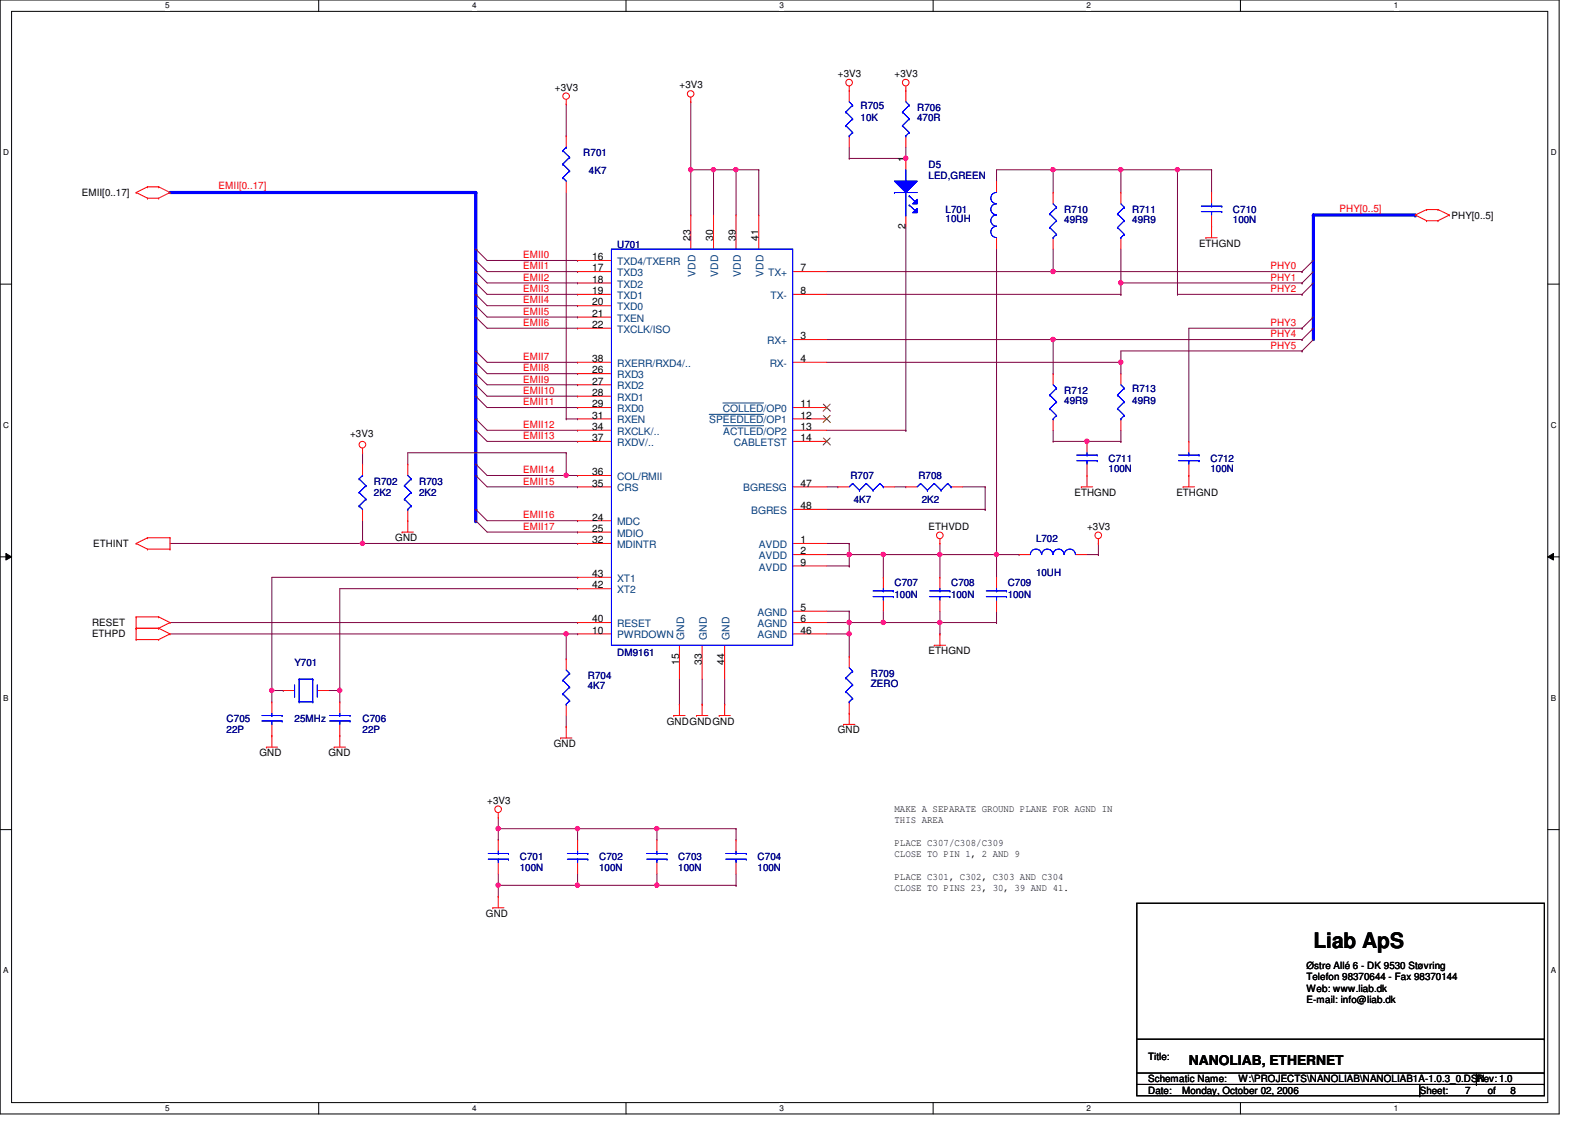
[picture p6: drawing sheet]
<svg xmlns="http://www.w3.org/2000/svg" width="297mm" height="210mm" viewBox="0 0 297 210" stroke-linecap="round" stroke-linejoin="round" font-family="sans-serif">
<path d="M0 0h290.4v207.5h-290.4zM2.2 2.1h286v203.3h-286z" fill="none" stroke="#000" stroke-width=".19"/>
<g fill="#fff">
<path d="M30.7 .2h.8v1.7h-.8z"/>
<path d="M30.7 205.6h.8v1.7h-.8z"/>
</g>
<path d="M59.3 0v2.1M59.3 205.4v2.1" fill="none" stroke="#000" stroke-width=".19"/>
<g fill="#fff">
<path d="M87.9 .2h.8v1.7h-.8z"/>
<path d="M87.9 205.6h.8v1.7h-.8z"/>
</g>
<path d="M116.6 0v2.1M116.6 205.4v2.1" fill="none" stroke="#000" stroke-width=".19"/>
<g fill="#fff">
<path d="M145.2 .2h.8v1.7h-.8z"/>
<path d="M145.2 205.6h.8v1.7h-.8z"/>
</g>
<path d="M173.8 0v2.1M173.8 205.4v2.1" fill="none" stroke="#000" stroke-width=".19"/>
<g fill="#fff">
<path d="M202.3 .2h.9v1.7h-.9z"/>
<path d="M202.3 205.6h.9v1.7h-.9z"/>
</g>
<path d="M231 0v2.1M231 205.4v2.1" fill="none" stroke="#000" stroke-width=".19"/>
<g fill="#fff">
<path d="M259.6 .2h.8v1.7h-.8z"/>
<path d="M259.6 205.6h.8v1.7h-.8z"/>
<path d="M.6 27.5h1v1.7h-1z"/>
<path d="M288.8 27.5h1.1v1.7h-1.1z"/>
<path d="M.6 78.3h1v1.7h-1z"/>
<path d="M288.8 78.3h1.1v1.7h-1.1z"/>
</g>
<path d="M0 52.9h2.2M288.2 52.9h2.2" fill="none" stroke="#000" stroke-width=".19"/>
<g fill="#fff">
<path d="M.6 129.1h1v1.7h-1z"/>
<path d="M288.8 129.1h1v1.7h-1z"/>
</g>
<path d="M0 103.7h2.2M1.1 103.1l1.1 .6-1.1 .6zM288.2 103.7l1.1-.6v1.2zM288.2 103.7h2.2" fill="none" stroke="#000" stroke-width=".19"/>
<path d="M1.1 103.1l1.1 .6-1.1 .6zM288.2 103.7l1.1-.6v1.2z" fill="#000"/>
<g fill="#fff">
<path d="M.6 179.9h1v1.7h-1z"/>
<path d="M288.8 179.9h1v1.7h-1z"/>
</g>
<path d="M0 154.5h2.2M288.2 154.5h2.2" fill="none" stroke="#000" stroke-width=".19"/>
<path d="M154 54.8h54.7M208.7 54.8h.1M63.3 109.6v19M63.3 128.6h.1" fill="none" stroke="#7f003f" stroke-width=".19"/>
<circle cx="63.3" cy="128.6" r=".4" fill="#f0f"/>
<circle cx="63.3" cy="128.6" r=".4" fill="none" stroke="#f0f" stroke-width=".19"/>
<path d="M90.7 56.9h16.9M107.6 56.9h.1M221.4 61.1v21.1M196.1 82.2h.1M196.1 80.1v2.1M221.4 82.2h.1M126.5 131.1h.1M126.5 126.5v4.6" fill="none" stroke="#7f003f" stroke-width=".19"/>
<path d="M88.6 86.4v2.2" fill="none" stroke="#00f" stroke-width=".59"/>
<circle cx="88.6" cy="88.6" r=".3" fill="#00f"/>
<path d="M88.6 59.1v6.3" fill="none" stroke="#00f" stroke-width=".59"/>
<circle cx="88.6" cy="65.4" r=".3" fill="#00f"/>
<g fill="none" stroke="#7f003f" stroke-width=".19">
<path d="M185.6 46.4v56.9M208.7 52.7h.1M208.7 46.4v6.3M208.7 69.6h.1M208.7 67.5v2.1M154 90.7h2M156 90.7h.1M196.1 82.2h6.3M202.4 82.2h.1M158.2 105.4h.1M158.2 103.3v2.1M185.6 103.3h.1"/>
<path d="M107.6 164.9h.1M107.6 162.8v2.1M122.3 164.9h14.8M137.1 164.9h.1"/>
</g>
<circle cx="202.4" cy="82.2" r=".4" fill="#f0f"/>
<circle cx="202.4" cy="82.2" r=".4" fill="none" stroke="#f0f" stroke-width=".19"/>
<path d="M154 116h4.2M158.2 116h.1" fill="none" stroke="#7f003f" stroke-width=".19"/>
<circle cx="158.1" cy="115.9" r=".4" fill="#f0f"/>
<circle cx="158.1" cy="115.9" r=".4" fill="none" stroke="#f0f" stroke-width=".19"/>
<path d="M90.7 59.1h16.9M107.6 59.1h.1M130.8 131.1h.1M130.8 126.5v4.6M135 131.1h.1M135 126.5v4.6" fill="none" stroke="#7f003f" stroke-width=".19"/>
<path d="M88.6 88.6v6.3" fill="none" stroke="#00f" stroke-width=".59"/>
<circle cx="88.6" cy="94.9" r=".3" fill="#00f"/>
<path d="M88.6 65.4v2.1" fill="none" stroke="#00f" stroke-width=".59"/>
<circle cx="88.6" cy="67.5" r=".3" fill="#00f"/>
<path d="M168.7 29.5h.1M168.7 27.4v2.1M158.2 103.3h6.3M164.5 103.3h.1" fill="none" stroke="#7f003f" stroke-width=".19"/>
<circle cx="168.7" cy="29.5" r=".4" fill="#f0f"/>
<circle cx="168.7" cy="29.5" r=".4" fill="none" stroke="#f0f" stroke-width=".19"/>
<path d="M166.6 90.7h2.1M168.7 90.7h.1M92.8 164.9h14.8M107.6 164.9h.1" fill="none" stroke="#7f003f" stroke-width=".19"/>
<circle cx="92.8" cy="164.9" r=".4" fill="#f0f"/>
<circle cx="92.8" cy="164.9" r=".4" fill="none" stroke="#f0f" stroke-width=".19"/>
<circle cx="107.5" cy="164.9" r=".4" fill="#f0f"/>
<circle cx="107.5" cy="164.9" r=".4" fill="none" stroke="#f0f" stroke-width=".19"/>
<path d="M208.7 67.5h.1M208.7 65.4v2.1M63.3 109.6h44.3M107.6 109.6h.1" fill="none" stroke="#7f003f" stroke-width=".19"/>
<path d="M88.6 46.4v2.1" fill="none" stroke="#00f" stroke-width=".59"/>
<circle cx="88.6" cy="48.5" r=".3" fill="#00f"/>
<path d="M158.2 29.5h.1M158.2 27.4v2.1M208.7 52.7h33.8M242.5 52.7h.1" fill="none" stroke="#7f003f" stroke-width=".19"/>
<circle cx="208.7" cy="52.7" r=".4" fill="#f0f"/>
<circle cx="208.7" cy="52.7" r=".4" fill="none" stroke="#f0f" stroke-width=".19"/>
<path d="M88.6 35.9v10.5" fill="none" stroke="#00f" stroke-width=".59"/>
<circle cx="88.6" cy="46.4" r=".3" fill="#00f"/>
<path d="M158.2 118.1h.1M158.2 116v2.1" fill="none" stroke="#7f003f" stroke-width=".19"/>
<circle cx="158.1" cy="118" r=".4" fill="#f0f"/>
<circle cx="158.1" cy="118" r=".4" fill="none" stroke="#f0f" stroke-width=".19"/>
<path d="M31.7 116h75.9M107.6 116h.1M154 113.8h4.2M158.2 113.8h.1M137.1 164.9h.1M137.1 162.8v2.1" fill="none" stroke="#7f003f" stroke-width=".19"/>
<path d="M88.6 94.9v2.1" fill="none" stroke="#00f" stroke-width=".59"/>
<circle cx="88.6" cy="97" r=".3" fill="#00f"/>
<path d="M88.6 67.5v2.1" fill="none" stroke="#00f" stroke-width=".59"/>
<circle cx="88.6" cy="69.6" r=".3" fill="#00f"/>
<path d="M164.5 107.5h.1M164.5 103.3v4.2M61.2 128.6h2.1M63.3 128.6h.1" fill="none" stroke="#7f003f" stroke-width=".19"/>
<circle cx="164.5" cy="103.3" r=".4" fill="#f0f"/>
<circle cx="164.5" cy="103.3" r=".4" fill="none" stroke="#f0f" stroke-width=".19"/>
<path d="M105.4 35.9v42.1M105.4 78h.1M154 94.9h29.5M183.5 94.9h.1" fill="none" stroke="#7f003f" stroke-width=".19"/>
<path d="M88.6 48.5v2.1" fill="none" stroke="#00f" stroke-width=".59"/>
<circle cx="88.6" cy="50.6" r=".3" fill="#00f"/>
<path d="M158.2 29.5h10.5M168.7 29.5h.1M90.7 61.1h16.9M107.6 61.1h.1M90.7 88.6h14.7M105.4 88.6h.1" fill="none" stroke="#7f003f" stroke-width=".19"/>
<path d="M88.6 69.6v2.1" fill="none" stroke="#00f" stroke-width=".59"/>
<circle cx="88.6" cy="71.7" r=".3" fill="#00f"/>
<path d="M90.7 73.8h16.9M107.6 73.8h.1M154 118.1h4.2M158.2 118.1h.1M164.5 116h.1M164.5 103.3h10.5M164.5 113.8v2.2M175 103.3h.1M185.6 107.5h.1M185.6 103.3v4.2" fill="none" stroke="#7f003f" stroke-width=".19"/>
<circle cx="164.5" cy="115.9" r=".4" fill="#f0f"/>
<circle cx="164.5" cy="115.9" r=".4" fill="none" stroke="#f0f" stroke-width=".19"/>
<path d="M158.2 116h.1M158.2 113.8v2.2M122.3 154.3h14.8M137.1 154.3h.1" fill="none" stroke="#7f003f" stroke-width=".19"/>
<path d="M88.6 50.6v2.1" fill="none" stroke="#00f" stroke-width=".59"/>
<circle cx="88.6" cy="52.7" r=".3" fill="#00f"/>
<path d="M168.7 42.2v37.9M196.1 50.6h.1M196.1 46.4v4.2M90.7 67.5h16.9M107.6 67.5h.1M90.7 90.7h16.9M107.6 90.7h.1M154 80.1h14.7M168.7 80.1h.1" fill="none" stroke="#7f003f" stroke-width=".19"/>
<path d="M88.6 71.7v2.1" fill="none" stroke="#00f" stroke-width=".59"/>
<circle cx="88.6" cy="73.8" r=".3" fill="#00f"/>
<path d="M90.7 75.9h16.9M105.4 78h2.2M107.6 75.9h.1M107.6 78h.1M202.4 82.2h6.3M208.7 82.2h.1M158.2 118.1v4.2M175 103.3h10.6M185.6 103.3h.1M158.2 122.3h.1" fill="none" stroke="#7f003f" stroke-width=".19"/>
<circle cx="175" cy="103.3" r=".4" fill="#f0f"/>
<circle cx="175" cy="103.3" r=".4" fill="none" stroke="#f0f" stroke-width=".19"/>
<circle cx="185.6" cy="103.3" r=".4" fill="#f0f"/>
<circle cx="185.6" cy="103.3" r=".4" fill="none" stroke="#f0f" stroke-width=".19"/>
<path d="M208.7 35.9h.1M208.7 31.6v4.3M175 107.5h.1M175 116h.1M175 103.3v4.2M175 113.8v2.2" fill="none" stroke="#7f003f" stroke-width=".19"/>
<circle cx="208.7" cy="31.6" r=".4" fill="#f0f"/>
<circle cx="208.7" cy="31.6" r=".4" fill="none" stroke="#f0f" stroke-width=".19"/>
<path d="M88.6 52.7v2.1" fill="none" stroke="#00f" stroke-width=".59"/>
<circle cx="88.6" cy="54.8" r=".3" fill="#00f"/>
<path d="M185.6 33.7h.1M185.6 31.6v2.1M219.3 31.6v23.2M219.3 54.8h.1M90.7 69.6h16.9M107.6 69.6h.1M208.7 65.4h33.8M242.5 65.4h.1M90.7 97h16.9M107.6 97h.1M179.2 90.7h4.3M183.5 90.7h.1" fill="none" stroke="#7f003f" stroke-width=".19"/>
<path d="M88.6 73.8v4.2" fill="none" stroke="#00f" stroke-width=".59"/>
<circle cx="88.6" cy="78" r=".3" fill="#00f"/>
<g fill="none" stroke="#7f003f" stroke-width=".19">
<path d="M208.7 31.6h10.6M219.3 31.6h.1M90.7 80.1h16.9M107.6 80.1h.1M208.7 82.2h.1M208.7 80.1v2.1M154 101.2h4.2M158.2 101.2h.1M158.2 116h16.8M164.5 116h.1M175 116h.1M175 118.1h.1"/>
<path d="M175 116v2.1M185.6 116h.1M185.6 113.8v2.2"/>
</g>
<circle cx="219.3" cy="31.6" r=".4" fill="#f0f"/>
<circle cx="219.3" cy="31.6" r=".4" fill="none" stroke="#f0f" stroke-width=".19"/>
<g fill="none" stroke="#7f003f" stroke-width=".19">
<path d="M185.6 31.6h10.5M196.1 31.6h.1M219.3 31.6h6.3M225.6 31.6h.1M90.7 71.7h16.9M107.6 71.7h.1M196.1 69.6h.1M196.1 63.2v6.4M90.7 99.1h16.9M107.6 99.1h.1M183.5 94.9h.1M183.5 90.7v4.2"/>
<path d="M50.6 107.5h57M107.6 107.5h.1M92.8 167h.1M92.8 164.9v2.1"/>
</g>
<path d="M88.6 78v2.1" fill="none" stroke="#00f" stroke-width=".59"/>
<circle cx="88.6" cy="80.1" r=".3" fill="#00f"/>
<path d="M219.3 54.8h23.2M242.5 54.8h.1M90.7 82.2h16.9M107.6 82.2h.1M105.4 118.1v4.6M175 116h10.6M185.6 116h.1M105.4 122.7h.1" fill="none" stroke="#7f003f" stroke-width=".19"/>
<circle cx="175" cy="115.9" r=".4" fill="#f0f"/>
<circle cx="175" cy="115.9" r=".4" fill="none" stroke="#f0f" stroke-width=".19"/>
<path d="M158.2 103.3h.1M158.2 101.2v2.1" fill="none" stroke="#7f003f" stroke-width=".19"/>
<circle cx="158.1" cy="103.3" r=".4" fill="#f0f"/>
<circle cx="158.1" cy="103.3" r=".4" fill="none" stroke="#f0f" stroke-width=".19"/>
<path d="M105.4 19.4v5.9M105.4 25.3h.1M208.7 54.8h.1M208.7 52.7v2.1M154 63.2h42.1M196.1 63.2h.1M175 103.3h.1M175 101.2v2.1" fill="none" stroke="#7f003f" stroke-width=".19"/>
<circle cx="196.1" cy="63.2" r=".4" fill="#f0f"/>
<circle cx="196.1" cy="63.2" r=".4" fill="none" stroke="#f0f" stroke-width=".19"/>
<path d="M225.6 35.9h.1M225.6 31.6v4.3M90.7 52.7h16.9M90.7 48.5h16.9M107.6 52.7h.1M107.6 48.5h.1" fill="none" stroke="#7f003f" stroke-width=".19"/>
<path d="M88.6 54.8v2.1" fill="none" stroke="#00f" stroke-width=".59"/>
<circle cx="88.6" cy="56.9" r=".3" fill="#00f"/>
<path d="M137.1 31.6v8.4M137.1 40h.1M50.6 128.6h2.1M52.7 128.6h.1M92.8 164.9h.1M92.8 162.8v2.1" fill="none" stroke="#7f003f" stroke-width=".19"/>
<path d="M88.6 80.1v6.3" fill="none" stroke="#00f" stroke-width=".59"/>
<circle cx="88.6" cy="86.4" r=".3" fill="#00f"/>
<path d="M154 50.6h42.1M196.1 50.6h.1M154 105.4h4.2M158.2 105.4h.1M185.6 103.3h4.2M189.8 103.3h.1M105.4 135.3h.1M105.4 133.3v2M122.3 164.9h.1M122.3 162.8v2.1" fill="none" stroke="#7f003f" stroke-width=".19"/>
<circle cx="196.1" cy="50.6" r=".4" fill="#f0f"/>
<circle cx="196.1" cy="50.6" r=".4" fill="none" stroke="#f0f" stroke-width=".19"/>
<path d="M196.1 35.9h.1M196.1 31.6v4.3M196.1 50.6h46.4M242.5 50.6h.1M221.4 61.1h21.1M242.5 61.1h.1" fill="none" stroke="#7f003f" stroke-width=".19"/>
<circle cx="196.1" cy="31.6" r=".4" fill="#f0f"/>
<circle cx="196.1" cy="31.6" r=".4" fill="none" stroke="#f0f" stroke-width=".19"/>
<path d="M90.7 54.8h16.9M90.7 50.6h16.9M107.6 54.8h.1M107.6 50.6h.1M105.4 118.1h2.2M107.6 118.1h.1" fill="none" stroke="#7f003f" stroke-width=".19"/>
<path d="M88.6 56.9v2.2" fill="none" stroke="#00f" stroke-width=".59"/>
<circle cx="88.6" cy="59.1" r=".3" fill="#00f"/>
<path d="M92.8 154.3h14.8M107.6 154.3h.1" fill="none" stroke="#7f003f" stroke-width=".19"/>
<circle cx="92.8" cy="154.3" r=".4" fill="#f0f"/>
<circle cx="92.8" cy="154.3" r=".4" fill="none" stroke="#f0f" stroke-width=".19"/>
<circle cx="107.5" cy="154.3" r=".4" fill="#f0f"/>
<circle cx="107.5" cy="154.3" r=".4" fill="none" stroke="#f0f" stroke-width=".19"/>
<path d="M50.6 107.5v21.1M50.6 128.6h.1" fill="none" stroke="#7f003f" stroke-width=".19"/>
<circle cx="50.6" cy="128.6" r=".4" fill="#f0f"/>
<circle cx="50.6" cy="128.6" r=".4" fill="none" stroke="#f0f" stroke-width=".19"/>
<path d="M132.9 31.6v8.4M132.9 40h.1" fill="none" stroke="#7f003f" stroke-width=".19"/>
<circle cx="132.9" cy="31.6" r=".4" fill="#f0f"/>
<circle cx="132.9" cy="31.6" r=".4" fill="none" stroke="#f0f" stroke-width=".19"/>
<path d="M154 67.5h54.7M208.7 67.5h.1" fill="none" stroke="#7f003f" stroke-width=".19"/>
<circle cx="208.7" cy="67.5" r=".4" fill="#f0f"/>
<circle cx="208.7" cy="67.5" r=".4" fill="none" stroke="#f0f" stroke-width=".19"/>
<path d="M107.6 164.9h14.7M122.3 164.9h.1" fill="none" stroke="#7f003f" stroke-width=".19"/>
<circle cx="122.3" cy="164.9" r=".4" fill="#f0f"/>
<circle cx="122.3" cy="164.9" r=".4" fill="none" stroke="#f0f" stroke-width=".19"/>
<path d="M196.1 31.6h12.6M208.7 31.6h.1M196.1 63.2h46.4M242.5 63.2h.1M154 103.3h4.2M158.2 103.3h.1M204.6 103.3h.1M204.6 101.2v2.1M50.6 130.7h.1M50.6 128.6v2.1M63.3 130.7h.1M63.3 128.6v2.1" fill="none" stroke="#7f003f" stroke-width=".19"/>
<path d="M31.7 35.9h56.9" fill="none" stroke="#00f" stroke-width=".59"/>
<circle cx="88.6" cy="35.9" r=".3" fill="#00f"/>
<path d="M132.9 31.6h4.2M137.1 31.6h.1M92.8 156.4h.1M92.8 154.3v2.1" fill="none" stroke="#7f003f" stroke-width=".19"/>
<circle cx="137" cy="31.6" r=".4" fill="#f0f"/>
<circle cx="137" cy="31.6" r=".4" fill="none" stroke="#f0f" stroke-width=".19"/>
<path d="M67.5 97v4.2M67.5 101.2h.1M92.8 154.3h.1M92.8 152.2v2.1M107.6 154.3h14.7M122.3 156.4h.1M122.3 154.3h.1M122.3 154.3v2.1M137.1 156.4h.1M137.1 154.3v2.1" fill="none" stroke="#7f003f" stroke-width=".19"/>
<circle cx="122.3" cy="154.3" r=".4" fill="#f0f"/>
<circle cx="122.3" cy="154.3" r=".4" fill="none" stroke="#f0f" stroke-width=".19"/>
<path d="M128.6 19v21M128.6 31.6h.1M128.6 31.6h4.3M132.9 31.6h.1M137.1 31.6h4.2M141.3 31.6h.1M128.6 40h.1M202.4 103.3h2.2M204.6 103.3h.1M107.6 156.4h.1M107.6 154.3v2.1" fill="none" stroke="#7f003f" stroke-width=".19"/>
<circle cx="128.6" cy="31.6" r=".4" fill="#f0f"/>
<circle cx="128.6" cy="31.6" r=".4" fill="none" stroke="#f0f" stroke-width=".19"/>
<path d="M141.3 31.6v8.4M141.3 40h.1M31.7 101.2h35.8M67.5 101.2h.1" fill="none" stroke="#7f003f" stroke-width=".19"/>
<circle cx="67.5" cy="101.2" r=".4" fill="#f0f"/>
<circle cx="67.5" cy="101.2" r=".4" fill="none" stroke="#f0f" stroke-width=".19"/>
<path d="M67.5 86.4h.1M67.5 84.3v2.1M67.5 101.2h40.1M107.6 101.2h.1" fill="none" stroke="#7f003f" stroke-width=".19"/>
<path d="M244.6 61.1v2.1" fill="none" stroke="#00f" stroke-width=".59"/>
<circle cx="244.6" cy="61.1" r=".3" fill="#00f"/>
<path d="M244.6 48.5v2.1" fill="none" stroke="#00f" stroke-width=".59"/>
<circle cx="244.6" cy="48.5" r=".3" fill="#00f"/>
<path d="M244.6 40v8.5" fill="none" stroke="#00f" stroke-width=".59"/>
<circle cx="244.6" cy="40" r=".3" fill="#00f"/>
<path d="M244.6 50.6v2.1" fill="none" stroke="#00f" stroke-width=".59"/>
<circle cx="244.6" cy="50.6" r=".3" fill="#00f"/>
<path d="M244.6 59.1v2" fill="none" stroke="#00f" stroke-width=".59"/>
<circle cx="244.6" cy="59.1" r=".3" fill="#00f"/>
<path d="M244.6 52.7v6.4" fill="none" stroke="#00f" stroke-width=".59"/>
<circle cx="244.6" cy="52.7" r=".3" fill="#00f"/>
<path d="M244.6 40h19" fill="none" stroke="#00f" stroke-width=".59"/>
<circle cx="263.6" cy="40" r=".3" fill="#00f"/>
<path d="M31.7 118.1h73.7M105.4 118.1h.1" fill="none" stroke="#7f003f" stroke-width=".19"/>
<circle cx="105.4" cy="118" r=".4" fill="#f0f"/>
<circle cx="105.4" cy="118" r=".4" fill="none" stroke="#f0f" stroke-width=".19"/>
<path d="M105.4 88.6h.1M105.4 84.3v4.3" fill="none" stroke="#7f003f" stroke-width=".19"/>
<circle cx="105.4" cy="88.5" r=".4" fill="#f0f"/>
<circle cx="105.4" cy="88.5" r=".4" fill="none" stroke="#f0f" stroke-width=".19"/>
<g fill="none" stroke="#7f003f" stroke-width=".19">
<path d="M88.6 59.1h.1M88.6 52.7h.1M88.6 54.8h.1M88.6 56.9h.1M88.6 48.5h.1M88.6 46.4h.1M88.6 50.6h.1M88.6 59.1l2.1 2M88.6 52.7l2.1 2.1M88.6 54.8l2.1 2.1M88.6 56.9l2.1 2.2M88.6 48.5l2.1 2.1"/>
<path d="M88.6 46.4l2.1 2.1M88.6 50.6l2.1 2.1M242.5 50.6h.1M242.5 52.7h.1M242.5 54.8h.1M244.6 48.5l-2.1 2.1M244.6 50.6l-2.1 2.1M244.6 52.7l-2.1 2.1M244.6 59.1l-2.1 2M88.6 78h.1M88.6 67.5h.1M88.6 71.7h.1"/>
<path d="M88.6 69.6h.1M88.6 65.4h.1M88.6 73.8h.1M88.6 78l2.1 2.1M88.6 67.5l2.1 2.1M88.6 71.7l2.1 2.1M88.6 69.6l2.1 2.1M88.6 65.4l2.1 2.1M88.6 73.8l2.1 2.1M242.5 61.1h.1M242.5 63.2h.1M242.5 65.4h.1"/>
<path d="M244.6 61.1l-2.1 2.1M244.6 63.2l-2.1 2.2M75.9 86.4h.1M88.6 80.1h.1M88.6 94.9h.1M88.6 88.6h.1M88.6 86.4h.1M88.6 97h.1M88.6 80.1l2.1 2.1M88.6 94.9l2.1 2.1M88.6 88.6l2.1 2.1M88.6 86.4l2.1 2.2"/>
<path d="M88.6 97l2.1 2.1M105.4 84.3h.1M105.4 88.6h2.2M105.4 84.3h-29.5v2.1M107.6 88.6h.1"/>
</g>
<g fill="none" stroke="#f00" stroke-width=".19">
<path d="M105.4 19.4h.1M105.4 18.5v.9M128.6 19h.1M128.6 18.1v.9M158.2 16.9h.1M158.2 16v.9M168.7 16.9h.1M168.7 16v.9M25.4 35.9h.1M25.4 35.9l2.1 1M27.5 34.8h.1M27.5 36.9h.1"/>
<path d="M27.5 34.8l-2.1 1.1M27.5 34.8h2M27.5 36.9h2M29.5 34.8h.1M29.5 36.9h.1M29.5 34.8l2.2 1.1M31.7 35.9h.1M31.7 35.9l-2.2 1M168.7 29.5v2.1M265.7 39h.1M265.7 39l-2.1 1M265.7 39h2.1"/>
<path d="M267.8 39h.1M267.8 39l2.1 1M168.7 40v2.2M224.6 44.3h.1M224.6 44.3h2.1M225.6 42.2h.1M225.6 42.2v2.1M263.6 40h.1M263.6 40l2.1 1.1M265.7 41.1h.1M265.7 41.1h2.1M267.8 41.1h.1"/>
<path d="M269.9 40h.1M269.9 40l-2.1 1.1M67.5 84.3h.1M67.5 83.5v.8M74.9 99.1h.1M74.9 99.1h2.1M75.9 97h.1M75.9 97v2.1M201.4 90.7h.1M201.4 90.7h2.1M202.4 88.6h.1M202.4 88.6v2.1"/>
<path d="M220.3 90.7h.1M220.3 90.7h2.2M221.4 88.6h.1M221.4 88.6v2.1M25.4 117h.1M25.4 114.9h.1M25.4 101.2h.1M25.4 119.1h.1M25.4 114.9h4.1M25.4 117h4.1M25.4 114.9v4.2M25.4 101.2l2.1 1.1"/>
<path d="M25.4 119.1h4.1M27.5 100.2h.1M27.5 102.3h.1M27.5 100.2l-2.1 1M27.5 100.2h4.2M27.5 102.3h4.2M29.5 114.9h.1M29.5 117h.1M29.5 119.1h.1M29.5 114.9l2.2 1.1M29.5 117l2.2 1.1M31.7 116h.1"/>
<path d="M31.7 100.2h.1M31.7 102.3h.1M31.7 118.1h.1M31.7 116l-2.2 1M31.7 100.2v2.1M31.7 118.1l-2.2 1M175 118.1h.1M175 101.2h.1M175 100.4v.8M175 118.1v2.1M189.8 103.3h2.1M200.3 103.3h2.1"/>
<path d="M204.6 101.2h.1M204.6 100.4v.8M49.6 139.1h.1M49.6 139.1h2.1M50.6 137h.1M50.6 137v2.1M62.2 139.1h.1M62.2 139.1h2.1M63.3 137h.1M63.3 137v2.1M104.4 137.5h.1M104.4 137.5h2.1"/>
<path d="M105.4 135.3h.1M105.4 135.3v2.2M125.5 133.3h.1M125.5 133.3h2.1M126.5 131.1h.1M126.5 131.1v2.2M129.7 133.3h.1M129.7 133.3h2.1M130.8 131.1h.1M130.8 131.1v2.2M133.9 133.3h.1M133.9 133.3h2.1"/>
<path d="M135 131.1h.1M135 131.1v2.2M157.1 134.9h.1M157.1 134.9h2.1M158.2 132.8h.1M158.2 132.8v2.1M174 120.2h.1M174 120.2h2.1M92.8 152.2h.1M92.8 151.4v.8M107.6 156.4v2.1M91.8 169.1h.1"/>
<path d="M91.8 169.1h2M92.8 167h.1M92.8 167v2.1M107.6 160.7v2.1"/>
<circle cx="105.4" cy="17.9" r=".61"/>
<circle cx="128.6" cy="17.5" r=".61"/>
<circle cx="158.1" cy="15.4" r=".62"/>
<circle cx="168.7" cy="15.4" r=".62"/>
<circle cx="67.5" cy="82.8" r=".62"/>
<circle cx="175" cy="99.7" r=".62"/>
<circle cx="204.5" cy="99.7" r=".62"/>
<circle cx="92.8" cy="150.7" r=".62"/>
</g>
<path d="M211.7 168.2h75.9v35.9h-75.9zM211.7 199.9h75.9M211.7 193.5h75.9M275 199.9v2.1M287.6 199.9h.1M287.6 193.5h.1M211.7 202h75.9M264.4 204.1h.1M264.4 202v2.1M275 202h.1M287.6 202h.1" fill="none" stroke="#000" stroke-width=".19"/>
<path d="M191.9 103.3a1.04 1.04 0 0 1 1-1 1.04 1.04 0 0 1 1.1 1M194 103.3a1.04 1.04 0 0 1 1-1 1.04 1.04 0 0 1 1.1 1M196.1 103.3a1.02 1.02 0 0 1 1-1 1.02 1.02 0 0 1 1.1 1M198.2 103.3a1.04 1.04 0 0 1 1-1 1.04 1.04 0 0 1 1.1 1M105.7 159h3.8M107.6 159h.1M107.6 158.5v.5M109.5 159h.1M105.7 160h3.8M107.6 160h.1M107.6 160v.7M109.5 160h.1" fill="none" stroke="#00f" stroke-width=".19"/>
<path d="M166.6 33.7h4.2l-2.1 2.2z" fill="#00f"/>
<path d="M166.6 33.7h4.2l-2.1 2.2z" fill="none" stroke="#00f" stroke-width=".19"/>
<path d="M170.8 37.1v.9h-.8z" fill="#00f"/>
<path d="M170.8 37.1v.9h-.8z" fill="none" stroke="#00f" stroke-width=".19"/>
<path d="M170 39.6l.8-.8v.8z" fill="#00f"/>
<path d="M166.6 35.9h.1M166.6 35.9h4.2M168.7 33.7h.1M168.7 31.6v2.1M168.7 35.9v4.1M169.3 36.5h.1M169.3 38.2h.1M169.3 36.5l1.1 1M169.3 38.2l1.1 1M170 39.6l.8-.8v.8zM168.7 40h.1" fill="none" stroke="#00f" stroke-width=".19"/>
<path d="M166.6 33.7h4.2l-2.1 2.2z" fill="#00f"/>
<path d="M166.6 33.7h4.2l-2.1 2.2z" fill="none" stroke="#00f" stroke-width=".19"/>
<path d="M170.8 37.1v.9h-.8z" fill="#00f"/>
<path d="M170.8 37.1v.9h-.8z" fill="none" stroke="#00f" stroke-width=".19"/>
<path d="M170 39.6l.8-.8v.8z" fill="#00f"/>
<g fill="none" stroke="#00f" stroke-width=".19">
<path d="M158.2 19l.6 .6M158.8 19.6h.1M158.8 19.6l-1.3 1.3M168.7 19l.6 .6M169.3 19.6h.1M169.3 19.6l-1.2 1.3M104.8 33.1h.1M104.8 30.6h.1M104.8 28.1h.1M104.8 33.1l.6 .6M104.8 30.6l1.3 1.2M104.8 28.1l1.3 1.2"/>
<path d="M105.4 27.4h.1M105.4 27.4l-.6 .7M106.1 31.8h.1M106.1 29.3h.1M106.1 31.8l-1.3 1.3M106.1 29.3l-1.3 1.3M157.5 20.9h.1M157.5 23.4h.1M157.5 20.9l1.3 1.2M157.5 23.4l1.3 1.3M158.2 25.3h.1M158.8 22.1h.1"/>
<path d="M158.8 24.7h.1M158.8 22.1l-1.3 1.3M158.8 24.7l-.6 .6M166.6 35.9h.1M166.6 35.9h4.2M168.1 20.9h.1M168.1 23.4h.1M168.1 20.9l1.2 1.2M168.1 23.4l1.2 1.3M168.7 33.7h.1M168.7 25.3h.1M168.7 31.6v2.1"/>
<path d="M168.7 35.9v4.1M169.3 36.5h.1M169.3 38.2h.1M169.3 22.1h.1M169.3 24.7h.1M169.3 36.5l1.1 1M169.3 38.2l1.1 1M169.3 22.1l-1.2 1.3M169.3 24.7l-.6 .6M170 39.6l.8-.8v.8zM185.6 35.9a1.04 1.04 0 0 0-1.1 1 1.04 1.04 0 0 0 1.1 1M185.6 38a1.02 1.02 0 0 0-1.1 1 1.02 1.02 0 0 0 1.1 1"/>
<path d="M195.5 39.8h.1M195.5 39.8l1.3 1.3M196.1 38l.7 .6M196.8 38.6h.1M196.8 38.6l-1.3 1.2M208.1 39.8h.1M208.1 39.8l1.3 1.3M208.7 38l.7 .6M209.4 38.6h.1M209.4 38.6l-1.3 1.2M223.7 39.4h3.8M223.7 38.4h3.8"/>
<path d="M225.6 38.4h.1M225.6 39.4h.1M225.6 38v.4M225.6 39.4v.6M227.5 39.4h.1M227.5 38.4h.1M113.9 46.4h33.7v73.8h-33.7zM168.7 40h.1M185.6 40a1.04 1.04 0 0 0-1.1 1.1 1.04 1.04 0 0 0 1.1 1M185.6 42.2a1.04 1.04 0 0 0-1.1 1 1.04 1.04 0 0 0 1.1 1M195.5 42.4h.1M195.5 42.4l1.3 1.2"/>
<path d="M196.1 44.3h.1M196.8 41.1h.1M196.8 43.6h.1M196.8 41.1l-1.3 1.3M196.8 43.6l-.7 .7M208.1 42.4h.1M208.1 42.4l1.3 1.2M208.7 44.3h.1M209.4 41.1h.1M209.4 43.6h.1M209.4 41.1l-1.3 1.3M209.4 43.6l-.7 .7"/>
<path d="M195.5 73.6h.1M195.5 76.1h.1M195.5 73.6l1.3 1.2M195.5 76.1l1.3 1.3M196.1 78h.1M196.1 71.7l.7 .6M196.8 72.3h.1M196.8 74.8h.1M196.8 77.4h.1M196.8 72.3l-1.3 1.3M196.8 74.8l-1.3 1.3M196.8 77.4l-.7 .6"/>
<path d="M208.1 73.6h.1M208.1 76.1h.1M208.1 73.6l1.3 1.2M208.1 76.1l1.3 1.3M208.7 78h.1M208.7 71.7l.7 .6M209.4 72.3h.1M209.4 74.8h.1M209.4 77.4h.1M209.4 72.3l-1.3 1.3M209.4 74.8l-1.3 1.3M209.4 77.4l-.7 .6"/>
<path d="M66.9 94.2h.1M66.9 91.7h.1M66.9 89.2h.1M66.9 94.2l.6 .7M66.9 91.7l1.3 1.3M66.9 89.2l1.3 1.3M67.5 88.6h.1M67.5 88.6l-.6 .6M68.2 93h.1M68.2 90.5h.1M68.2 93l-1.3 1.2M68.2 90.5l-1.3 1.2"/>
<path d="M75.3 90.5h.1M75.3 93h.1M75.3 90.5l1.3 1.2M75.3 93l1.3 1.2M75.9 94.9h.1M75.9 88.6l.7 .6M76.6 89.2h.1M76.6 91.7h.1M76.6 94.2h.1M76.6 89.2l-1.3 1.3M76.6 91.7l-1.3 1.3M76.6 94.2l-.7 .7"/>
<path d="M158.8 90h.1M158.8 90l-.6 .7M158.8 90l1.3 1.3M160.1 91.3h.1M161.3 90h.1M161.3 90l-1.2 1.3M161.3 90l1.3 1.3M162.6 91.3h.1M163.9 90h.1M163.9 90l-1.3 1.3M163.9 90l.6 .7M164.5 90.7h.1"/>
<path d="M171.4 90h.1M171.4 90l-.6 .7M171.4 90l1.3 1.3M172.7 91.3h.1M174 90h.1M174 90l-1.3 1.3M174 90l1.3 1.3M175.3 91.3h.1M176.5 90h.1M176.5 90l-1.2 1.3M176.5 90l.6 .7M177.1 90.7h.1"/>
<path d="M200.5 85.8h3.8M200.5 84.8h3.8M202.4 84.8h.1M202.4 85.8h.1M202.4 84.3v.5M202.4 85.8v.6M204.3 85.8h.1M204.3 84.8h.1M219.5 85.8h3.8M219.5 84.8h3.8M221.4 84.8h.1M221.4 85.8h.1"/>
<path d="M221.4 84.3v.5M221.4 85.8v.6M223.3 85.8h.1M223.3 84.8h.1M162.6 111.1h3.8M162.6 110.1h3.8M164.5 110.1h.1M164.5 111.1h.1M164.5 109.6v.5M164.5 111.1v.7M166.4 111.1h.1M166.4 110.1h.1"/>
<path d="M173.1 111.1h3.8M173.1 110.1h3.8M175 110.1h.1M175 111.1h.1M175 109.6v.5M175 111.1v.7M176.9 111.1h.1M176.9 110.1h.1M183.7 111.1h3.7M183.7 110.1h3.7M185.6 110.1h.1M185.6 111.1h.1"/>
<path d="M185.6 109.6v.5M185.6 111.1v.7M187.4 111.1h.1M187.4 110.1h.1M48.8 134.3h3.7M48.8 133.3h3.7M50.6 133.3h.1M50.6 134.3h.1M50.6 132.8v.5M50.6 134.3v.6M52.5 134.3h.1M52.5 133.3h.1"/>
<path d="M54.9 129.7h.1M54.9 127.6v2.1M55.7 130.7h.1M55.7 126.5h.1M55.7 126.5v4.2M55.7 130.7h2.5M55.7 126.5h2.5M58.2 130.7h.1M58.2 126.5h.1M58.2 126.5v4.2M59.1 129.7h.1M59.1 127.6v2.1"/>
<path d="M61.4 134.3h3.8M61.4 133.3h3.8M63.3 133.3h.1M63.3 134.3h.1M63.3 132.8v.5M63.3 134.3v.6M65.2 134.3h.1M65.2 133.3h.1M104.8 126.7h.1M104.8 129.2h.1M104.8 126.7l1.3 1.3M104.8 129.2l1.3 1.3"/>
<path d="M105.4 131.1h.1M105.4 124.8l.7 .6M106.1 125.4h.1M106.1 128h.1M106.1 130.5h.1M106.1 125.4l-1.3 1.3M106.1 128l-1.3 1.2M106.1 130.5l-.7 .6M157.5 126.3h.1M157.5 128.8h.1M157.5 126.3l1.3 1.3M157.5 128.8l1.3 1.3"/>
<path d="M158.2 130.7h.1M158.2 124.4l.6 .6M158.8 125h.1M158.8 127.6h.1M158.8 130.1h.1M158.8 125l-1.3 1.3M158.8 127.6l-1.3 1.2M158.8 130.1l-.6 .6M90.9 159h3.8M92.8 159h.1M92.8 158.5v.5M94.7 159h.1"/>
<path d="M120.4 159h3.8M122.3 159h.1M122.3 158.5v.5M124.2 159h.1M135.2 159h3.8M137.1 159h.1M137.1 158.5v.5M139 159h.1M90.9 160h3.8M92.8 160h.1M92.8 160v.7M94.7 160h.1"/>
<path d="M120.4 160h3.8M122.3 160h.1M122.3 160v.7M124.2 160h.1M135.2 160h3.8M137.1 160h.1M137.1 160v.7M139 160h.1"/>
</g>
<g fill="none" stroke="#f00" stroke-width=".19">
<path d="M158.2 16.9v2.1M168.7 16.9v2.1M105.4 25.3v2.1M105.4 33.7v2.2M158.2 25.3v2.1M168.7 25.3v2.1M185.6 33.7v2.2M196.1 35.9v2.1M208.7 35.9v2.1M225.6 35.9v2.1M107.6 48.5h6.3M107.6 50.6h6.3"/>
<path d="M107.6 52.7h6.3M107.6 54.8h6.3M107.6 56.9h6.3M107.6 59.1h6.3M128.6 40v6.4M132.9 40v6.4M137.1 40v6.4M141.3 40v6.4M147.6 50.6h6.4M147.6 54.8h6.4M185.6 44.3v2.1M196.1 44.3v2.1"/>
<path d="M208.7 44.3v2.1M225.6 40v2.2M107.6 61.1h6.3M107.6 67.5h6.3M107.6 69.6h6.3M107.6 71.7h6.3M107.6 73.8h6.3M107.6 75.9h6.3M107.6 78h6.3M147.6 67.5h6.4M147.6 75.9h6.4M147.6 78h6.4"/>
<path d="M147.6 63.2h6.4M196.1 69.6v2.1M196.1 78v2.1M208.7 69.6v2.1M208.7 78v2.1M67.5 86.4v2.2M67.5 94.9v2.1M75.9 86.4v2.2M75.9 94.9v2.1M107.6 90.7h6.3M107.6 80.1h6.3M107.6 82.2h6.3"/>
<path d="M107.6 88.6h6.3M107.6 97h6.3M107.6 99.1h6.3M147.6 90.7h6.4M147.6 80.1h6.4M147.6 82.2h6.4M147.6 94.9h6.4M156 90.7h2.2M164.5 90.7h2.1M168.7 90.7h2.1M177.1 90.7h2.1M202.4 82.2v2.1"/>
<path d="M202.4 86.4v2.2M221.4 82.2v2.1M221.4 86.4v2.2M107.6 101.2h6.3M107.6 107.5h6.3M107.6 109.6h6.3M107.6 116h6.3M107.6 118.1h6.3M147.6 101.2h6.4M147.6 116h6.4M147.6 118.1h6.4M147.6 103.3h6.4"/>
<path d="M147.6 105.4h6.4M147.6 113.8h6.4M164.5 107.5v2.1M164.5 111.8v2M175 107.5v2.1M175 111.8v2M185.6 107.5v2.1M185.6 111.8v2M50.6 130.7v2.1M50.6 134.9v2.1M52.7 128.6h2.2M59.1 128.6h2.1"/>
<path d="M63.3 130.7v2.1M63.3 134.9v2.1M105.4 122.7v2.1M105.4 131.1v2.2M126.5 120.2v6.3M130.8 120.2v6.3M135 120.2v6.3M158.2 122.3v2.1M158.2 130.7v2.1M92.8 156.4v2.1M122.3 156.4v2.1M137.1 156.4v2.1"/>
<path d="M92.8 160.7v2.1M122.3 160.7v2.1M137.1 160.7v2.1"/>
</g>
<path d="M153.3 75.3l1.3 1.3M153.3 77.4l1.3 1.3M154.6 75.3l-1.3 1.3M154.6 77.4l-1.3 1.3M153.3 81.6l1.3 1.3M154.6 81.6l-1.3 1.3" fill="none" stroke="#7f3f00" stroke-width=".19"/>
<path d="M132.1 77.2h10.1M134.6 75.1h7.6M134.7 79.3h7.5" fill="none" stroke="#003f7f" stroke-width=".19"/>
<circle cx="63.3" cy="128.6" r=".4" fill="#f0f"/>
<circle cx="63.3" cy="128.6" r=".4" fill="none" stroke="#f0f" stroke-width=".19"/>
<circle cx="202.4" cy="82.2" r=".4" fill="#f0f"/>
<circle cx="202.4" cy="82.2" r=".4" fill="none" stroke="#f0f" stroke-width=".19"/>
<circle cx="158.1" cy="115.9" r=".4" fill="#f0f"/>
<circle cx="158.1" cy="115.9" r=".4" fill="none" stroke="#f0f" stroke-width=".19"/>
<circle cx="168.7" cy="29.5" r=".4" fill="#f0f"/>
<circle cx="168.7" cy="29.5" r=".4" fill="none" stroke="#f0f" stroke-width=".19"/>
<circle cx="92.8" cy="164.9" r=".4" fill="#f0f"/>
<circle cx="92.8" cy="164.9" r=".4" fill="none" stroke="#f0f" stroke-width=".19"/>
<circle cx="107.5" cy="164.9" r=".4" fill="#f0f"/>
<circle cx="107.5" cy="164.9" r=".4" fill="none" stroke="#f0f" stroke-width=".19"/>
<circle cx="208.7" cy="52.7" r=".4" fill="#f0f"/>
<circle cx="208.7" cy="52.7" r=".4" fill="none" stroke="#f0f" stroke-width=".19"/>
<circle cx="158.1" cy="118" r=".4" fill="#f0f"/>
<circle cx="158.1" cy="118" r=".4" fill="none" stroke="#f0f" stroke-width=".19"/>
<circle cx="164.5" cy="103.3" r=".4" fill="#f0f"/>
<circle cx="164.5" cy="103.3" r=".4" fill="none" stroke="#f0f" stroke-width=".19"/>
<circle cx="164.5" cy="115.9" r=".4" fill="#f0f"/>
<circle cx="164.5" cy="115.9" r=".4" fill="none" stroke="#f0f" stroke-width=".19"/>
<circle cx="175" cy="103.3" r=".4" fill="#f0f"/>
<circle cx="175" cy="103.3" r=".4" fill="none" stroke="#f0f" stroke-width=".19"/>
<circle cx="185.6" cy="103.3" r=".4" fill="#f0f"/>
<circle cx="185.6" cy="103.3" r=".4" fill="none" stroke="#f0f" stroke-width=".19"/>
<circle cx="208.7" cy="31.6" r=".4" fill="#f0f"/>
<circle cx="208.7" cy="31.6" r=".4" fill="none" stroke="#f0f" stroke-width=".19"/>
<circle cx="219.3" cy="31.6" r=".4" fill="#f0f"/>
<circle cx="219.3" cy="31.6" r=".4" fill="none" stroke="#f0f" stroke-width=".19"/>
<circle cx="175" cy="115.9" r=".4" fill="#f0f"/>
<circle cx="175" cy="115.9" r=".4" fill="none" stroke="#f0f" stroke-width=".19"/>
<circle cx="158.1" cy="103.3" r=".4" fill="#f0f"/>
<circle cx="158.1" cy="103.3" r=".4" fill="none" stroke="#f0f" stroke-width=".19"/>
<circle cx="196.1" cy="63.2" r=".4" fill="#f0f"/>
<circle cx="196.1" cy="63.2" r=".4" fill="none" stroke="#f0f" stroke-width=".19"/>
<circle cx="196.1" cy="50.6" r=".4" fill="#f0f"/>
<circle cx="196.1" cy="50.6" r=".4" fill="none" stroke="#f0f" stroke-width=".19"/>
<circle cx="196.1" cy="31.6" r=".4" fill="#f0f"/>
<circle cx="196.1" cy="31.6" r=".4" fill="none" stroke="#f0f" stroke-width=".19"/>
<circle cx="92.8" cy="154.3" r=".4" fill="#f0f"/>
<circle cx="92.8" cy="154.3" r=".4" fill="none" stroke="#f0f" stroke-width=".19"/>
<circle cx="107.5" cy="154.3" r=".4" fill="#f0f"/>
<circle cx="107.5" cy="154.3" r=".4" fill="none" stroke="#f0f" stroke-width=".19"/>
<circle cx="50.6" cy="128.6" r=".4" fill="#f0f"/>
<circle cx="50.6" cy="128.6" r=".4" fill="none" stroke="#f0f" stroke-width=".19"/>
<circle cx="132.9" cy="31.6" r=".4" fill="#f0f"/>
<circle cx="132.9" cy="31.6" r=".4" fill="none" stroke="#f0f" stroke-width=".19"/>
<circle cx="208.7" cy="67.5" r=".4" fill="#f0f"/>
<circle cx="208.7" cy="67.5" r=".4" fill="none" stroke="#f0f" stroke-width=".19"/>
<circle cx="122.3" cy="164.9" r=".4" fill="#f0f"/>
<circle cx="122.3" cy="164.9" r=".4" fill="none" stroke="#f0f" stroke-width=".19"/>
<circle cx="137" cy="31.6" r=".4" fill="#f0f"/>
<circle cx="137" cy="31.6" r=".4" fill="none" stroke="#f0f" stroke-width=".19"/>
<circle cx="122.3" cy="154.3" r=".4" fill="#f0f"/>
<circle cx="122.3" cy="154.3" r=".4" fill="none" stroke="#f0f" stroke-width=".19"/>
<circle cx="128.6" cy="31.6" r=".4" fill="#f0f"/>
<circle cx="128.6" cy="31.6" r=".4" fill="none" stroke="#f0f" stroke-width=".19"/>
<circle cx="67.5" cy="101.2" r=".4" fill="#f0f"/>
<circle cx="67.5" cy="101.2" r=".4" fill="none" stroke="#f0f" stroke-width=".19"/>
<circle cx="105.4" cy="118" r=".4" fill="#f0f"/>
<circle cx="105.4" cy="118" r=".4" fill="none" stroke="#f0f" stroke-width=".19"/>
<circle cx="105.4" cy="88.5" r=".4" fill="#f0f"/>
<circle cx="105.4" cy="88.5" r=".4" fill="none" stroke="#f0f" stroke-width=".19"/>
<text font-size="4" x="244.6" y="176.6">Liab ApS</text>
<text font-size="2.5" x="221.4" y="198.4">NANOLIAB, ETHERNET</text>
<g font-size="1.9">
<text x="103.3" y="16.9">+3V3</text>
<text x="126.5" y="16.5">+3V3</text>
<text x="156" y="14.4">+3V3</text>
<text x="166.6" y="14.4">+3V3</text>
<text x="168.7" y="30.1" transform="rotate(-90 168.7 30.1)">1</text>
<text x="15.2" y="36.5">EMII[0..17]</text>
<text x="270.3" y="40.7">PHY[0..5]</text>
<text x="128.6" y="44.9" transform="rotate(-90 128.6 44.9)">23</text>
<text x="132.8" y="44.9" transform="rotate(-90 132.8 44.9)">30</text>
<text x="137" y="44.9" transform="rotate(-90 137 44.9)">39</text>
<text x="141.3" y="44.9" transform="rotate(-90 141.3 44.9)">41</text>
<text x="168.7" y="42.6" transform="rotate(-90 168.7 42.6)">2</text>
<text x="223.3" y="46">ETHGND</text>
<text x="110.3" y="48.5">16</text>
<text x="110.3" y="50.5">17</text>
<text x="110.3" y="52.7">18</text>
<text x="149.1" y="50.5">7</text>
<text x="110.3" y="54.8">19</text>
<text x="110.3" y="56.9">20</text>
<text x="110.3" y="59">21</text>
<text x="149.1" y="54.8">8</text>
<text x="110.3" y="61.1">22</text>
<text x="149.1" y="63.2">3</text>
<text x="110.3" y="67.4">38</text>
<text x="110.3" y="69.6">26</text>
<text x="110.3" y="71.6">27</text>
<text x="149.1" y="67.4">4</text>
<text x="110.3" y="73.7">28</text>
<text x="110.3" y="75.9">29</text>
<text x="110.3" y="78">31</text>
<text x="149.1" y="75.9">11</text>
<text x="149.1" y="78">12</text>
<text x="65.2" y="81.4">+3V3</text>
<text x="110.3" y="80.1">34</text>
<text x="110.3" y="82.2">37</text>
<text x="149.1" y="80.1">13</text>
<text x="149.1" y="82.2">14</text>
<text x="110.3" y="88.5">36</text>
<text x="110.3" y="90.6">35</text>
<text x="149.1" y="90.6">47</text>
<text x="149.1" y="94.8">48</text>
<text x="200.1" y="92.4">ETHGND</text>
<text x="219.1" y="92.4">ETHGND</text>
<text x="17.4" y="101.9">ETHINT</text>
<text x="73.6" y="100.8">GND</text>
<text x="110.3" y="96.9">24</text>
<text x="110.3" y="99.1">25</text>
<text x="110.3" y="101.2">32</text>
<text x="149.1" y="101.2">1</text>
<text x="172.9" y="98.7">ETHVDD</text>
<text x="202.4" y="98.7">+3V3</text>
<text x="110.3" y="107.5">43</text>
<text x="149.1" y="103.3">2</text>
<text x="149.1" y="105.4">9</text>
<text x="110.3" y="109.6">42</text>
<text x="149.1" y="113.8">5</text>
<text x="17.1" y="116.6">RESET</text>
<text x="17.1" y="118.7">ETHPD</text>
<text x="110.3" y="115.9">40</text>
<text x="110.3" y="118">10</text>
<text x="149.1" y="115.9">6</text>
<text x="149.1" y="118">46</text>
<text x="126.5" y="123.8" transform="rotate(-90 126.5 123.8)">15</text>
<text x="130.7" y="123.8" transform="rotate(-90 130.7 123.8)">33</text>
<text x="134.9" y="123.8" transform="rotate(-90 134.9 123.8)">44</text>
<text x="172.9" y="121.9">ETHGND</text>
<text x="124.2" y="135">GNDGNDGND</text>
<text x="156" y="136.6">GND</text>
<text x="48.3" y="140.8">GND</text>
<text x="61.2" y="140.8">GND</text>
<text x="103.1" y="139.1">GND</text>
<text x="90.7" y="149.7">+3V3</text>
<text x="166.6" y="153.3">THIS AREA</text>
<text x="166.6" y="151.2">MAKE A SEPARATE GROUND PLANE FOR AGND IN</text>
<text x="166.6" y="159.6">CLOSE TO PIN 1, 2 AND 9</text>
<text x="166.6" y="157.5">PLACE C307/C308/C309</text>
<text x="166.6" y="163.8">PLACE C301, C302, C303 AND C304</text>
<text x="166.6" y="165.9">CLOSE TO PINS 23, 30, 39 AND 41.</text>
<text x="90.5" y="170.8">GND</text>
<text x="243.3" y="182.6">Telefon 98370644 - Fax 98370144</text>
<text x="243.3" y="184.7">Web: www.liab.dk</text>
<text x="243.3" y="180.5">Østre Allé 6 - DK 9530 Støvring</text>
<text x="243.3" y="186.8">E-mail: iiinfo@liab.dk</text>
<text x="243.3" y="186.8">E-mail: nfo@liab.dk</text>
<text x="213.8" y="197.4">Title:</text>
<text x="213.8" y="203.7">Date:</text>
<text x="213.8" y="201.5">Schematic Name:</text>
<text x="220.1" y="203.7">Monday, October 02, 2006</text>
<text x="230.7" y="201.5">W:\PROJECTS\NANOLIAB\NANOLIAB1A-1.0.3_0.DS</text>
<text x="264.4" y="203.7">Sheet:</text>
<text x="272.8" y="203.7">7</text>
<text x="275" y="201.5">Rev: 1.0</text>
<text x="275.2" y="201.5">N</text>
<text x="277.1" y="203.7">of</text>
<text x="281.3" y="203.7">8</text>
</g>
<g font-size="1.9" fill="#00007f">
<text x="160.3" y="22.6">10K</text>
<text x="160.3" y="20.2">R705</text>
<text x="170.8" y="22.6">470R</text>
<text x="170.8" y="20.7">R706</text>
<text x="108.6" y="29.1">R701</text>
<text x="109.7" y="32.5">4K7</text>
<text x="172.9" y="31.2">D5</text>
<text x="172.9" y="33.3">LED,GREEN</text>
<text x="176.1" y="41.3">10UH</text>
<text x="176.1" y="39.7">L701</text>
<text x="198.2" y="39.7">R710</text>
<text x="198.2" y="41.5">49R9</text>
<text x="210.9" y="39.7">R711</text>
<text x="210.9" y="41.5">49R9</text>
<text x="229.6" y="39.7">C710</text>
<text x="229.6" y="41.5">100N</text>
<text x="114.9" y="46.2">U701</text>
<text x="198.2" y="73.4">R712</text>
<text x="198.2" y="75.3">49R9</text>
<text x="210.9" y="72.9">R713</text>
<text x="210.9" y="75.3">49R9</text>
<text x="158.4" y="89.2">R707</text>
<text x="171" y="89.2">R708</text>
<text x="206.5" y="86">C711</text>
<text x="206.5" y="87.9">100N</text>
<text x="225.4" y="86">C712</text>
<text x="225.4" y="87.9">100N</text>
<text x="69.6" y="92.4">2K2</text>
<text x="69.6" y="90.3">R702</text>
<text x="78.1" y="92.4">2K2</text>
<text x="78.1" y="90.3">R703</text>
<text x="159" y="93.6">4K7</text>
<text x="171.7" y="93.6">2K2</text>
<text x="193" y="101">L702</text>
<text x="193" y="107.3">10UH</text>
<text x="166.6" y="111.3">100N</text>
<text x="166.6" y="109.2">C707</text>
<text x="177.1" y="111.3">100N</text>
<text x="177.1" y="109.2">C708</text>
<text x="187.7" y="109.2">C709</text>
<text x="187.7" y="111.3">100N</text>
<text x="54.9" y="124">Y701</text>
<text x="114.9" y="122.1">DM9161</text>
<text x="109.5" y="128.4">4K7</text>
<text x="109.5" y="126.5">R704</text>
<text x="162.2" y="128">ZERO</text>
<text x="162.2" y="126.1">R709</text>
<text x="42.2" y="136.6">22P</text>
<text x="42.2" y="134.5">C705</text>
<text x="54.9" y="134.5">25MHz</text>
<text x="67.5" y="136.6">22P</text>
<text x="67.5" y="134.5">C706</text>
<text x="96.8" y="160.2">C701</text>
<text x="111.6" y="160.2">C702</text>
<text x="126.3" y="160.2">C703</text>
<text x="141.1" y="160.2">C704</text>
<text x="96.8" y="162.1">100N</text>
<text x="111.6" y="162.1">100N</text>
<text x="126.3" y="162.1">100N</text>
<text x="141.1" y="162.1">100N</text>
</g>
<g font-size="1.9" fill="#f00">
<text x="40.7" y="35.2">EMII[0..17]</text>
<text x="249.5" y="39.4">PHY[0..5]</text>
<text x="97.4" y="52.3">EMII2</text>
<text x="97.4" y="48.1">EMII0</text>
<text x="97.4" y="50.2">EMII1</text>
<text x="236.6" y="52.3">PHY1</text>
<text x="236.6" y="50.2">PHY0</text>
<text x="97.4" y="56.5">EMII4</text>
<text x="97.4" y="58.6">EMII5</text>
<text x="97.4" y="54.4">EMII3</text>
<text x="236.6" y="54.4">PHY2</text>
<text x="97.4" y="60.7">EMII6</text>
<text x="236.6" y="64.9">PHY5</text>
<text x="236.6" y="60.7">PHY3</text>
<text x="236.6" y="62.8">PHY4</text>
<text x="97.4" y="67.1">EMII7</text>
<text x="97.4" y="69.2">EMII8</text>
<text x="97.4" y="71.2">EMII9</text>
<text x="97.4" y="73.4">EMII10</text>
<text x="97.4" y="75.5">EMII11</text>
<text x="97.4" y="79.7">EMII12</text>
<text x="97.4" y="81.8">EMII13</text>
<text x="97.4" y="88.1">EMII14</text>
<text x="97.4" y="90.3">EMII15</text>
<text x="97.4" y="96.6">EMII16</text>
<text x="97.4" y="98.7">EMII17</text>
</g>
<g font-size="1.9" fill="#003f7f">
<text x="114.9" y="49.4">TXD4/TXERR</text>
<text x="114.9" y="51.4">TXD3</text>
<text x="114.9" y="53.6">TXD2</text>
<text x="129.5" y="51.5" transform="rotate(-90 129.5 51.5)">VDD</text>
<text x="133.8" y="51.5" transform="rotate(-90 133.8 51.5)">VDD</text>
<text x="138" y="51.5" transform="rotate(-90 138 51.5)">VDD</text>
<text x="142.2" y="51.5" transform="rotate(-90 142.2 51.5)">VDD</text>
<text x="143" y="51.4">TX+</text>
<text x="114.9" y="55.7">TXD1</text>
<text x="114.9" y="57.8">TXD0</text>
<text x="114.9" y="59.9">TXEN</text>
<text x="143.5" y="55.7">TX-</text>
<text x="114.9" y="62">TXCLK/ISO</text>
<text x="142.9" y="64.1">RX+</text>
<text x="114.9" y="68.3">RXERR/RXD4/..</text>
<text x="114.9" y="70.4">RXD3</text>
<text x="143.3" y="68.3">RX-</text>
<text x="114.9" y="72.5">RXD2</text>
<text x="114.9" y="74.6">RXD1</text>
<text x="114.9" y="76.8">RXD0</text>
<text x="134.6" y="76.8">COLLED/OP0</text>
<text x="114.9" y="78.9">RXEN</text>
<text x="114.9" y="81">RXCLK/..</text>
<text x="114.9" y="83.1">RXDV/..</text>
<text x="132.1" y="78.9">SPEEDLED/OP1</text>
<text x="134.7" y="81">ACTLED/OP2</text>
<text x="136.7" y="83.1">CABLETST</text>
<text x="114.9" y="89.4">COL/RMII</text>
<text x="114.9" y="91.5">CRS</text>
<text x="138.4" y="91.5">BGRESG</text>
<text x="139.9" y="95.7">BGRES</text>
<text x="114.9" y="97.8">MDC</text>
<text x="114.9" y="99.9">MDIO</text>
<text x="114.9" y="102.1">MDINTR</text>
<text x="141.3" y="102.1">AVDD</text>
<text x="141.3" y="104.1">AVDD</text>
<text x="141.3" y="106.3">AVDD</text>
<text x="114.9" y="108.4">XT1</text>
<text x="114.9" y="110.5">XT2</text>
<text x="114.9" y="116.8">RESET</text>
<text x="114.9" y="118.9">PWRDOWN</text>
<text x="127.4" y="119.1" transform="rotate(-90 127.4 119.1)">GND</text>
<text x="131.7" y="119.1" transform="rotate(-90 131.7 119.1)">GND</text>
<text x="135.8" y="119.1" transform="rotate(-90 135.8 119.1)">GND</text>
<text x="141.1" y="114.7">AGND</text>
<text x="141.1" y="116.8">AGND</text>
<text x="141.1" y="118.9">AGND</text>
</g>
<g font-size="1.5">
<text x="30.7" y="1.6">5</text>
<text x="87.9" y="1.6">4</text>
<text x="145.2" y="1.6">3</text>
<text x="202.4" y="1.6">2</text>
<text x="259.6" y="1.6">1</text>
<text x=".6" y="28.9">D</text>
<text x="288.8" y="28.9">D</text>
<text x=".6" y="79.7">C</text>
<text x="288.8" y="79.7">C</text>
<text x=".6" y="130.5">B</text>
<text x="288.8" y="130.5">B</text>
<text x=".6" y="181.3">A</text>
<text x="288.8" y="181.3">A</text>
<text x="30.7" y="206.9">5</text>
<text x="87.9" y="206.9">4</text>
<text x="145.2" y="206.9">3</text>
<text x="202.4" y="206.9">2</text>
<text x="259.6" y="206.9">1</text>
</g>
</svg>
